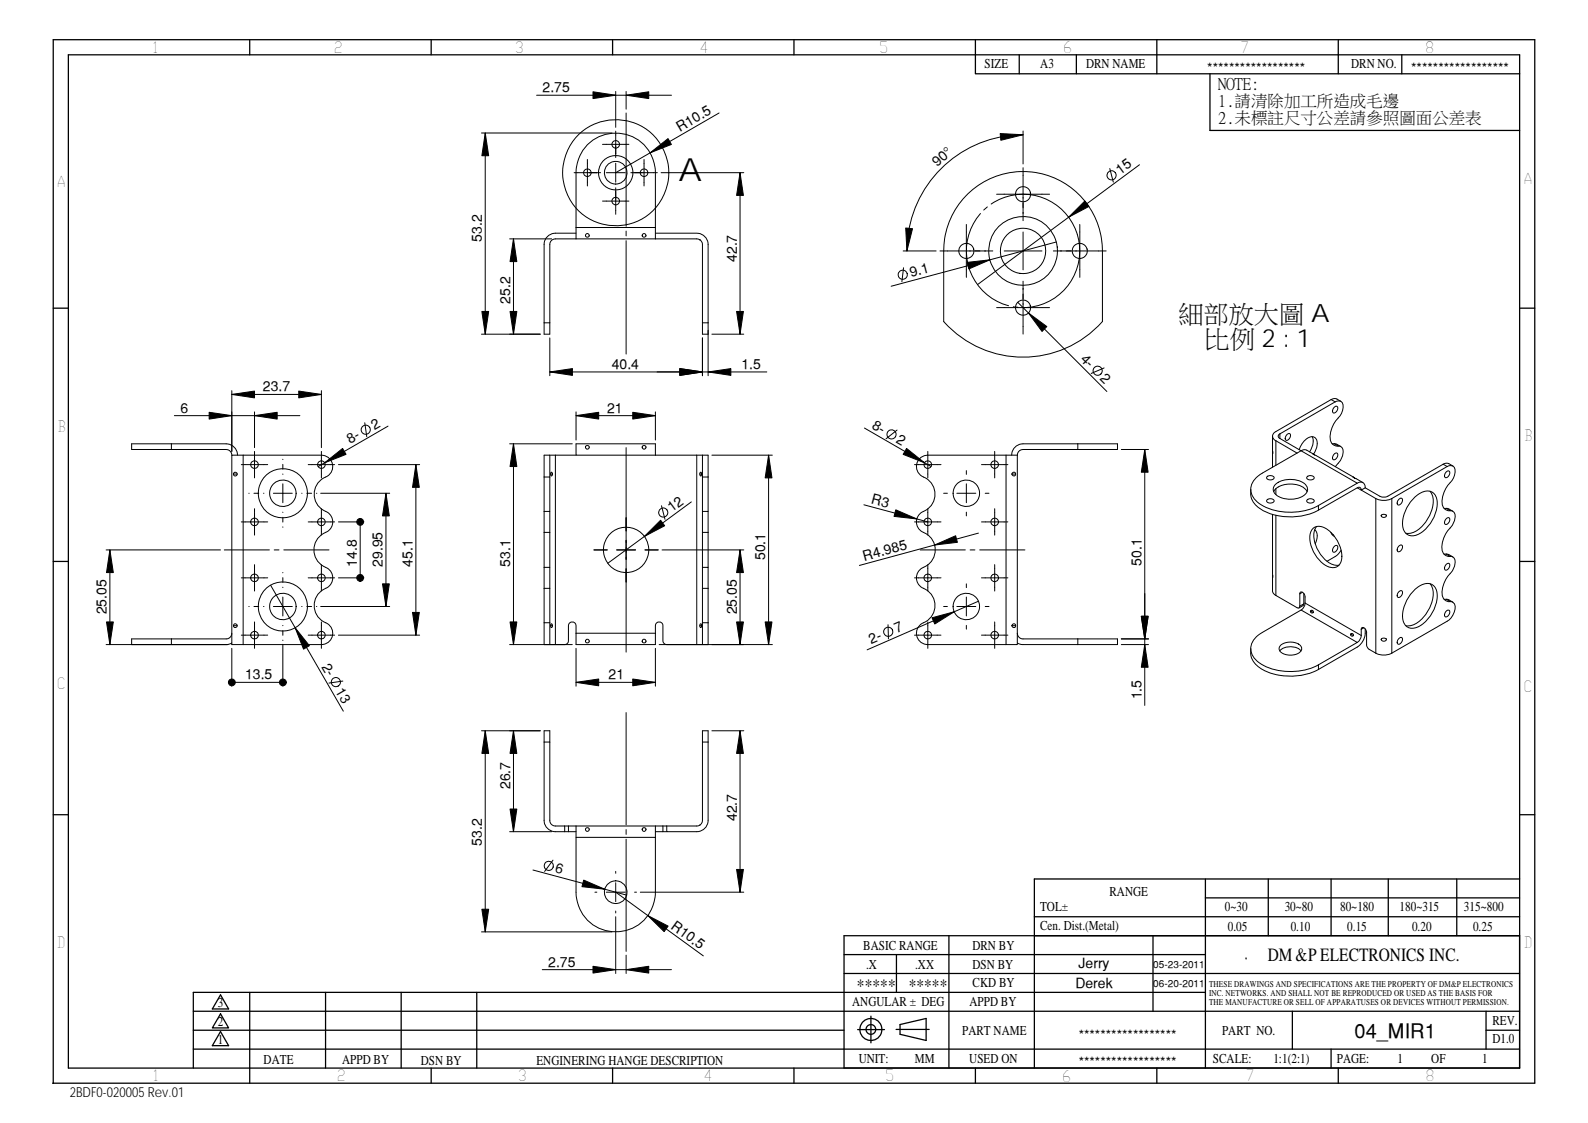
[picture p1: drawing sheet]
<svg xmlns="http://www.w3.org/2000/svg" width="420mm" height="297mm" viewBox="0 0 420 297" stroke-linecap="round" stroke-linejoin="round" font-family="sans-serif">
<g fill="none" stroke="#000" stroke-width=".34">
<path d="M14.1 10.5h392v276h-392zM18.1 14.5h384v268h-384zM66.1 10.5v4M114.1 10.5v4M162.1 10.5v4M210.1 10.5v4M258.1 10.5v9h144M269.7 14.5v5M284.8 14.5v5M306.1 10.5v9M320.1 19.5v15h82M354.1 10.5v9"/>
<path d="M370.9 14.5v5M14.1 81.5h4M402.1 81.5h4M14.1 148.5h4M402.1 148.5h4M14.1 215.5h4M402.1 215.5h4M318.9 232.5v50M318.9 237.5h83.1M335.6 232.5v15M352.2 232.5v15M367.3 232.5v15"/>
<path d="M385.4 232.5v15M402.1 232.5h-128.4v50M223.3 252.5h95.6M223.3 257.5h178.7M237.2 252.5v10M251.1 247.5v35M273.7 242.5h128.4M305.1 247.5v20M402 247.5v35M402.1 247.5h-178.8v35M51.1 272.5h172.2M51.1 267.5h350.9"/>
<path d="M51.1 277.5h350.9M58.3 268.2l2.2 3.7h-4.3zM58.3 263.1l2.2 3.8h-4.3zM58.3 272.9l2.2 3.7h-4.3zM66.1 262.5v24M86.1 262.5v20M106.1 262.5v20M126.1 262.5v20M226.9 272.3h7.1M230.4 268.8v7M237.1 272.3h8.7M238.1 271l6.9-1.6v5.8l-6.9-1.6z"/>
<path d="M318.9 262.5h-267.8v20M341.9 267.5v10M352.2 277.5v5M393.2 272.5h8.8M393.2 267.5v10M114.1 282.5v4M162.1 282.5v4M210.1 282.5v4M258.1 282.5v4M306.1 282.5v4M354.1 282.5v4"/>
<circle cx="230.4" cy="272.3" r="2.91"/>
<circle cx="230.4" cy="272.3" r="1.29"/>
</g>
<circle cx="329.7" cy="253.4" r=".17" fill="#000"/>
<g fill="none" stroke="#000" stroke-width=".26">
<path d="M127.4 35.2h34.5M128.4 35.2v53.2M142 25.2h35.7M162.9 24.2v9.5M162.9 34.7v7M165.7 24.2v4.7M165.7 29.9v30M166.4 38.2h-7M190.3 29.9l-27.4 15.8M270.7 35.6a30.7 30.7 0 0 0-30.7 30.8M270.7 34.6v8.8M151.9 45.7h7"/>
<path d="M155.4 42.2v7M159.4 53.2h7M160.4 45.7h5M162.9 43.2v5M162.9 49.7v7M166.9 45.7h7M170.4 42.2v7M174.9 45.7h21.9M195.8 45.7v42.7M255.7 59.4v14M256.1 51.3a21 21 0 0 1 22.8-4.3 21 21 0 0 1 12.8 19.4v18.6a28.1 28.1 0 0 1-42 0v-18.6a21 21 0 0 1 6.4-15.1zM259.4 56.5a15 15 0 0 0 7.5 24.4"/>
<path d="M261.2 54.7l-.9 .9M262.2 54a15 15 0 0 1 22.8 8 15 15 0 0 1-14.4 19.3M263.7 51.4h14M270.7 44.4v14M285.7 59.4v14M293.6 44.6l1 3.6M301.5 43.6l-42.9 31.7M134.8 63.2h11.2M135.9 63.2v25.2M152.4 61.7h-5.5a3 3 0 0 0-2.9 3v20.7M152.4 60.2h21M152.4 60.2v3"/>
<path d="M155.9 62.3v.1M165.7 61.1v1.3M165.7 63.7v29.9M170.9 62.3v.1M173.4 60.2v3M173.4 60.2v-14.5a10.5 10.5 0 0 0-10.5-10.5 10.5 10.5 0 0 0-10.5 10.5v14.5M173.4 61.7h11a3 3 0 0 1 3 3v20.7M185.2 63.4h.1M239 66.4h8.7M239.1 70.8l-.5 3.7M248.7 66.4h14M265.7 66.4h10"/>
<path d="M269.3 79.9l23.6 23.6M270.7 61.4v10M270.7 74.4v14M278.7 66.4h14M279.5 64l-43.7 11.7M127.4 88.4h15.5M144 85.4h1.5M145.5 89.4v10M145.5 98.4h57.4M145.5 85.4v3h-1.5v-3M185.9 89.4v10M185.9 85.4v-20.7l-.4-.9-.5-.5-.6-.1h-37.5l-.6 .1-.5 .4-.3 1v20.7"/>
<path d="M185.9 85.4h1.5M187.4 87.4v12M187.4 85.4v3h-1.5v-3M188.4 88.4h8.4M263.7 81.4h14M268.1 81.1l1.3 .2M292.1 97.3l-3.4 1.5M45.3 117.4h14.5a3 3 0 0 1 3 3M45.3 117.4h-10.5v1.5h10.5M45.3 117.4v1.5M45.3 118.9h14.5l.7 .1 .5 .5 .3 .9M46.1 109.9h33.2"/>
<path d="M61.3 103.3v16.1M61.3 104.3h23.7M67.3 108.9v9.5M67.3 119.4v7M85 103.3v15.1M85 119.4v7M96.5 111.8l.5 3.7M102.7 112.7l-18.5 10.7M134.8 117.4h16.6M135.9 117.4v53.1M152.4 117.4h21v3h-21zM152.4 108.9v7.5"/>
<path d="M152.4 109.9h21M155.9 118.3h.1M165.7 118.4v54.1M170 118l.3-.1 .5 .1v.7l-.3 .1-.5-.2zM170.9 118.2v.1M173.4 108.9v7.5M228.7 113.2l17.6 10.2M237.4 113.7l-3 2.4M245.5 119.4v7M263.2 119.4v7M285.2 117.4h-14.5a2.99 2.99 0 0 0-3 3M285.2 117.4h10.5v1.5h-10.5"/>
<path d="M285.2 117.4v1.5M285.2 118.9h-14.5l-1 .3-.4 .6-.1 .6M296.7 118.9h7.2M302.9 118.9v67.7M336.7 115.4v4.6v-.6M336.7 119.9v3.7M337.6 116.6v6.5M337.6 116.6l5.6 3.2M338.6 114.8a.63 .63 0 0 0-.4 .6 .63 .63 0 0 0 .4 .6M338.6 114.8v1.2M338.6 116l5.6 3.2 .6-.2h.8l1.9 1.1M340.5 114.9a.57 .57 0 0 1 .9-.1 .57 .57 0 0 1-.1 .9 .7 .7 0 0 1-.4 .7 .7 .7 0 0 1-.8-.2v-.7z"/>
<path d="M343.8 118.9a4.8 4.8 0 0 1 3.4-3.4 1.93 1.93 0 0 1 1.2 2.7l-.9 1.9M347.2 115.5a4 4 0 0 1-.7 4M352.2 105.7l-14.6 8.5a1.28 1.28 0 0 0-.9 1.2 1.28 1.28 0 0 0 .9 1.2M352.2 105.7l1.1 .6M352.2 105.7l1.2-.3 1.4 .8M352.5 117.4h.5M353 117.4l1.1 .6M353 117.4h.5l1.3 .7M353 107.7l.6-.3a1.08 1.08 0 0 1 .2 1.2 1.08 1.08 0 0 1-1 .6l-.2-.7zM353.3 106.3l-14.7 8.5M353.3 106.3a1.33 1.33 0 0 1 1.6-.1 1.33 1.33 0 0 1 .5 1.6 5.9 5.9 0 0 1-2.1 3.7l-.4 .7a5.5 5.5 0 0 0-.5 5l.5 .5 1.2 .3M354.1 118a1.35 1.35 0 0 1 1.3 1.9 7.4 7.4 0 0 1-2.1 3.5"/>
<path d="M61.8 125.4h1M61.9 125.1a.52 .52 0 0 1 .6-.1 .52 .52 0 0 1 .2 .5 .48 .48 0 0 1-.5 .4 .48 .48 0 0 1-.4-.5zM63.8 122.9h7M63.8 138h7M64.3 120.4h20.7a3 3 0 0 1 3 2.7 3 3 0 0 1-2.3 3.3 5 5 0 0 0-2.5 4.8 5 5 0 0 0 3.4 4.3 3.1 3.1 0 0 1 1.4 3.1 3.1 3.1 0 0 1-2.3 2.5 5 5 0 0 0-2.6 4.9 5 5 0 0 0 3.5 4.3 3.1 3.1 0 0 1 1.4 3.1 3.1 3.1 0 0 1-2.3 2.5 5 5 0 0 0-2.5 4.8 5 5 0 0 0 3.4 4.2 3 3 0 0 1 1.3 3.4 3 3 0 0 1-2.9 2.2h-20.7M64.3 120.4h-3v50.1h3M64.3 120.4v50.1M65.8 130.5h.1M67.2 130.5h1.3M67.3 134.6v6.9M69.7 130.5h.1M72.3 130.5h5"/>
<path d="M74.8 121.5v.1M74.8 122.8v1.3M74.8 125.4v.1M74.8 128v5M74.8 135.5v.1M74.8 136.8v1.3M74.8 139.4v.1M79.8 130.5h.1M81.2 130.5h1.3M81.5 122.9h7M81.5 138h7M83.7 130.5h.1"/>
<path d="M84.8 130.5h18.3M85 134.6v6.9M89.5 122.9h21.5M89.5 138h6.8M95.3 138v14.8M102.1 130.5v29.9M110 122.9v45.1M144 126.2h1.5M144 135.3h1.5v5.5M144 135.3v5.5M144 126.2v9.1M145.5 120.4v5.8"/>
<path d="M145.5 120.4h-1.5v5.8M145.5 120.4h1.4M145.5 126.2v9.1M145.7 125.4h.5M145.8 124.9l.3 .1 .1 .5a.26 .26 0 0 1-.3 .4 .26 .26 0 0 1-.2-.4zM146.9 120.4h5.5M146.9 120.4v50.1h-1.4v-5.8M173.4 120.4h11M175 133.8l.9 3.6M182.9 132.8l-22.1 16.2M184.4 120.4h1.5M184.4 120.4v50.1h1.5v-5.8"/>
<path d="M185.2 125.4h.4M185.3 125l.2-.1 .1 .2-.1 .8-.3-.4zM185.9 120.4v5.8M185.9 126.2v9.1M185.9 120.4h1.5v5.8M185.9 126.2h1.5M187.4 126.2v9.1M188.4 120.4h16M203.4 120.4v50.1M228.6 133.5l16.9 4.5M242 138h7M242 122.9h7"/>
<path d="M245.5 134.6v6.9M249.7 130.5h1M253.2 130.5h5M255.7 128v5M255.7 124.5v1M255.7 135.5v1M259.7 138h7M259.7 122.9h7M260.7 130.5h1M263.2 134.6v6.9M266.2 120.4v50.1M266.2 120.4h3"/>
<path d="M266.2 120.4h-20.7a3 3 0 0 0-3 2.7 3 3 0 0 0 2.3 3.3 5 5 0 0 1 2.6 4.8 5 5 0 0 1-3.5 4.3 3.1 3.1 0 0 0-1.4 3.1 3.1 3.1 0 0 0 2.3 2.5 5 5 0 0 1 2.6 4.9 5 5 0 0 1-3.4 4.3 3.1 3.1 0 0 0-1.5 3.1 3.1 3.1 0 0 0 2.3 2.5 5 5 0 0 1 2.6 4.8 5 5 0 0 1-3.4 4.2 3 3 0 0 0-1.4 3.4 3 3 0 0 0 2.9 2.2h20.7M267.7 125.4h1M269.2 120.4v50.1h-3M330.9 129.4a5.3 5.3 0 0 0 3.6 5.8 16.5 16.5 0 0 0 14.3-.3v-1.2M332.2 126.6l1.8-1.5 10.2-5.9 14.9 8.6-10.3 5.9a16.1 16.1 0 0 1-15.6-.5 4.2 4.2 0 0 1-1-6.6zM335.2 132.2a1.17 1.17 0 0 1 1.9 .4 1.18 1.18 0 0 1-2-.1zM335.2 126.1a1.2 1.2 0 0 1 1.9 .3 1.18 1.18 0 0 1-2-.1zM336.7 136.1l.1 16.7-.1-.6M337 130a4.2 4.2 0 0 1 4-2 5.1 5.1 0 0 1 4.9 2M337.6 128a6.5 6.5 0 0 1 7.9 .3 1.98 1.98 0 0 1-1 3.1 6.7 6.7 0 0 1-7.1-.7 1.74 1.74 0 0 1 .2-2.7zM337.6 129.3v1.5M337.6 136.3v21.2"/>
<path d="M345.9 132.2l.9-.3a.69 .69 0 0 1 .9 .8 1.08 1.08 0 0 1-1.9-.4zM345.9 126.1l.9-.3a.69 .69 0 0 1 .9 .8 1.08 1.08 0 0 1-1.9-.4zM347.4 139.7a3.6 3.6 0 0 1 4.6 1 8.5 8.5 0 0 1 2.8 7.8 2.56 2.56 0 0 1-4.1 1 8.7 8.7 0 0 1-3.9-8.7zM347.5 120.1v.1M347.8 120.3l-.4-.2 10.7 6.2M348.4 139.3a4.9 4.9 0 0 0-.3 5 8.3 8.3 0 0 0 5.1 5.2h1.1M353 120.1a.57 .57 0 0 1 .9-.1 .57 .57 0 0 1-.1 .9 .7 .7 0 0 1-.4 .6 .7 .7 0 0 1-.8-.2v-.6zM358.4 126.4l-.4-.2 2.6 1.5M359.1 127.8a1.29 1.29 0 0 1 1.5-.1 1.29 1.29 0 0 1 .6 1.3M359.1 129l4.9 2.9M361.2 129l-1 .6-.1-.2a.61 .61 0 0 0-.4-.5 .61 .61 0 0 0-.6 .1l-10.3 5.9M364 131.9a4.8 4.8 0 0 0 4.2 0"/>
<path d="M364 131.9v40.9M365.5 136.2v.2M365.6 136.2a.8 .8 0 0 1 1.2 .3l-.1 .1a.76 .76 0 0 1-1.2-.3zM366.7 136.2l.1 .2M368.2 131.9v40.9M370.2 132l.6-.2a1.02 1.02 0 0 1 .1 1.2 1.02 1.02 0 0 1-1.2 .4v-.8zM373.9 131.9a5 5 0 0 1 4.7-1.9 3.9 3.9 0 0 1 1.5 4.8 9.2 9.2 0 0 1-5.8 6.9 2.91 2.91 0 0 1-3.2-3.8 10.5 10.5 0 0 1 2.8-6zM378.4 129.9a5.4 5.4 0 0 1 .2 5.6 8.7 8.7 0 0 1-5.6 5.6h-1M381.8 122.8l-14.8 8.6-.9 .1-.8-.1-4.1-2.4M381.8 122.8l1.2-.3 1.4 .8M381.8 122.8l1.1 .6M382.1 134.5h.5"/>
<path d="M382.5 137.4a.6 .6 0 0 1 .9-.4 .6 .6 0 0 1 .1 1 .71 .71 0 0 1-.5 .6 .71 .71 0 0 1-.8-.2zM382.6 134.5h.6l1.2 .7M382.6 134.5l1.1 .6M382.7 124.8l.6-.3a1.08 1.08 0 0 1 .1 1.2 1.08 1.08 0 0 1-1 .6l-.2-.7zM382.9 123.4a1.36 1.36 0 0 1 1.9 .3 4.3 4.3 0 0 1-1.5 4.4l-.8 1.2a5.4 5.4 0 0 0-.5 5l.5 .5 1.2 .3M382.9 123.4l-14.7 8.5M383.7 135.1a1.36 1.36 0 0 1 1.3 1.9l-.4 1.3a19.1 19.1 0 0 0-2.9 4.8 3.4 3.4 0 0 0 .8 3.8l1.2 .3M28.1 145.5h30.2M29.1 145.5v25M59.3 145.5h12M63.8 152.8h7M67.3 149.4v6.9"/>
<path d="M71.6 154.8l19.2 33.3M72.5 145.5h1.3M74.8 151.4v.1M74.8 152.8v1.3M74.8 155.3v.1M74.8 157.9v5M75.1 145.5h11.9M81.5 152.8h7M85 149.4v6.9M89.5 152.8h6.8M144 140.8v9.3M144 150.1h1.5v5.5"/>
<path d="M144 150.1v5.5M144 155.6v9.1M144 140.8h1.5M144 155.6h1.5M145.5 140.8v9.3M145.5 155.6v9.1M157.2 145.5h3.5M163.2 145.5h5M170.7 145.5h3.4M175.2 145.5h21.6M185.9 140.8v-5.5h1.5v5.5M185.9 155.6v-5.5h1.5v5.5"/>
<path d="M185.9 155.6v9.1M185.9 140.8v9.3M185.9 140.8h1.5M185.9 155.6h1.5M187.4 155.6v9.1M187.4 140.8v9.3M195.8 145.5v25M242 152.8h7M243.5 145.5h11.9M245.5 149.4v6.9M255.7 157.9v5M255.7 154.4v1"/>
<path d="M256.7 145.5h1.2M258.9 141l-31.5 8.6M258.9 159l-29.5 12.9M259.2 145.5h12M259.7 152.8h7M263.2 149.4v6.9M336.7 152.6v3.8l.3 .7 .6 .4M337.6 157.5l5.6 3.2 .4 .1 .3-.5M343.9 157.1a.53 .53 0 0 1 .5-.6 .53 .53 0 0 1 .6 .5l.3 .7v1.8M343.9 157.1v3.2M344.6 156.7l-.7 .4M345 157v2.7l-1.1 .6"/>
<path d="M345 159.7l-.2 .5-1.1 .6M345.3 159.5l14.9 8.6M345.3 159.5l-.3 1.1-.8 .8M347.8 140.1a3 3 0 0 1 .2 3.7M352.1 140.8l.5 .7 .5 .4M352.5 141.4h.2M352.9 144.7a.61 .61 0 0 1 .9-.4 .61 .61 0 0 1 0 1 .72 .72 0 0 1-.4 .7 .72 .72 0 0 1-.8-.2zM354.8 145.5l-.9 1.3-2.8 1.7M370.1 156.5l.7-.3a1.02 1.02 0 0 1 .1 1.2 1.02 1.02 0 0 1-1.2 .5v-.8zM370.1 144.4l.7-.3a1.09 1.09 0 0 1 .1 1.2 1.09 1.09 0 0 1-1 .6l-.2-.7zM373.9 156.4a5 5 0 0 1 4.7-1.9 3.9 3.9 0 0 1 1.5 4.7 9.2 9.2 0 0 1-5.9 6.9 2.9 2.9 0 0 1-3.1-3.7 10.6 10.6 0 0 1 2.8-6zM378.4 154.4a5.4 5.4 0 0 1 .2 5.6 8.8 8.8 0 0 1-5.6 5.5h-1"/>
<path d="M382 146.6h.6M382.1 158.5h.5M382.6 146.6l1.1 .6M382.6 146.6h.6l1.2 .7M382.6 158.5l.6 .1 1.2 .7M382.6 158.5l1.1 .6M382.7 149.2a.57 .57 0 0 1 .9 0 .57 .57 0 0 1-.1 .9 .7 .7 0 0 1-.5 .6 .7 .7 0 0 1-.8-.2l.1-.6zM383.7 159.1a1.41 1.41 0 0 1 1.3 2.1l-.2 .7a4.4 4.4 0 0 1-1.9 2.4l-14.7 8.5M383.7 147.2a1.34 1.34 0 0 1 1.3 1.9l-.4 1.3a18.2 18.2 0 0 0-2.8 4.7 3.4 3.4 0 0 0 .7 3.8l1.2 .2M28.1 170.5h32.2M34.8 169h10.5v1.5h-10.5zM61.3 167.5l-.3 .9-.9 .6h-14.8"/>
<path d="M61.3 171.5v10M61.3 170.1l-1.5 .4M61.8 165.5h1M61.9 165.1h.1a.53 .53 0 0 1 .7 .5 .51 .51 0 0 1-.8 .2zM63.8 168h7M65.8 160.4h.1M67.2 160.4h1.3M67.3 164.5v7M69.7 160.4h.1M72.3 160.4h5M74.8 165.4v.1M74.8 166.8v1.2"/>
<path d="M74.8 169.3v.1M74.8 170.4v11.1M79.8 160.4h.1M81.2 160.4h1.3M81.5 168h7M83.7 160.4h.1M84.8 160.4h18.3M85 164.5v7M89.5 168h21.5M134.8 170.5h16.6M144 164.7v5.8M144 164.7h1.5"/>
<path d="M145.7 165.5h.5M145.8 165l.3 .2 .1 .5a.29 .29 0 0 1-.4 .3 .29 .29 0 0 1-.1-.5zM152.4 167.5v-2a1.01 1.01 0 0 0-1-1 1.01 1.01 0 0 0-1 1v4.2l-.3 .5-.7 .3M152.4 167.5v3h21v-3M152.4 167.5h21M152.4 171.5v10M155.9 169.5v.2M170.9 169.5v.2M173.4 167.5v-2a.99 .99 0 0 1 1-1 .99 .99 0 0 1 1 1v4.2l.3 .5 .7 .3M173.4 171.5v10M185.2 165.5h.4M185.3 165.1l.2-.1 .1 .3-.1 .7-.3-.3z"/>
<path d="M185.9 164.7h1.5M187.4 164.7v5.8M204.4 170.5h-30M235 165.2l.1 3.8M242 168h7M245.5 164.5v7M249.7 160.4h1M253.2 160.4h5M255.7 165.4v1M259.7 168h7M260.7 160.4h1M263.2 164.5v7"/>
<path d="M267.7 165.5h1M269.2 170.1l1.5 .4h14.5M269.2 167.5l.3 .9 .9 .6h14.8M285.2 169h10.5v1.5h-10.5M285.2 169v1.5M296.7 170.5h7.2M296.7 169h7.2M330.9 171.6a5.3 5.3 0 0 0 3.6 5.8 16.6 16.6 0 0 0 14.3-.3M332.2 168.7l1.8-1.4 10.2-5.9 14.9 8.5-10.3 6a16.1 16.1 0 0 1-15.6-.6 4.2 4.2 0 0 1-1-6.6zM338.6 172.2a4.1 4.1 0 0 1 5.6 0M339 170.5a4.2 4.2 0 0 1 5.2 .5 1.51 1.51 0 0 1-1.3 2.1 4 4 0 0 1-4.4-1.1 1.21 1.21 0 0 1 .5-1.5zM346.8 161.6l.7 .4"/>
<path d="M348.8 175.9v1.2M357.4 167.7l.7 .4M360.2 166.5a.53 .53 0 0 1 .5-.6 .53 .53 0 0 1 .5 .5l.4 .6 .1 4 .5 .7 1.8 1.1M360.2 166.5v1.6M360.2 168.1l-.4 1-.7 .8M360.9 166.1l-.7 .4M361.2 166.4a4.9 4.9 0 0 1-2.1 4.8l-10.3 5.9M364 172.8a4.6 4.6 0 0 0 4.2 0M365.5 169v.1M365.5 169l.1-.1a.77 .77 0 0 1 1.2 .3 .81 .81 0 0 1-1.3 0zM366.7 169l.1 .1M370.2 168.9l.6-.3a1.08 1.08 0 0 1 .1 1.2 1.08 1.08 0 0 1-1 .5l-.2-.6z"/>
<path d="M382.5 161.8a.61 .61 0 0 1 .9-.4 .61 .61 0 0 1 .1 1 .72 .72 0 0 1-.5 .7 .72 .72 0 0 1-.8-.2zM61.3 180.5h13.5M90.7 180.1l-3.7 .6M127.4 193.3h15.5M128.4 193.3v53.2M135.9 193.3v26.7M144 196.3v20.7a2.99 2.99 0 0 0 2.9 3h2.5M144 196.3h1.5M145.5 196.3v21l.3 .6 .9 .6h2.7M145.5 196.3v-3h-1.5v3M152.4 180.5h21M165.7 188.5v29.7"/>
<path d="M185.9 196.3l-.2 21.3-.4 .6-.7 .3h-8.2M185.9 196.3h1.5M187.4 196.3v20.7a3 3 0 0 1-3 3h-8v-1.5M187.4 196.3v-3h-1.5v3M188.4 193.3h8.4M195.8 193.3v42.7M134.8 220h11.2M149.4 218.5v1.5M149.4 218.5h1M149.4 220h1M150.4 218.5v1.5M150.4 218.5h2"/>
<path d="M150.4 220h2M152.4 218.5v3M152.4 218.5h21M155.9 219.3v.1M165.7 219.4v1.3M170.9 219.3v.1M173.4 218.5v3M173.4 218.5h2M173.4 220h2M175.4 218.5v1.5M175.4 218.5h1M175.4 220h1"/>
<path d="M185.2 218.2h.1M141 230.1l24.8 6.7M146.3 227.5l-2.2 3M152.4 221.5h21v14.5a10.5 10.5 0 0 1-10.5 10.5 10.5 10.5 0 0 1-10.5-10.5zM157.4 236h.5M160.4 236h5M162.9 236l23.2 16.8M162.9 230.5v.5M162.9 233.5v5M165.7 222v29.7M167.9 236h.5M169.4 236h27.4"/>
<path d="M127.4 246.5h34.5M143.5 256.5h34.2M162.9 241v.5M162.9 242.5v15M165.7 252.6v4.9M14 286.5h.2M14 286.4l.2 .2M14.1 286.4v.2M14.1 286.4l-.1 .2"/>
<circle cx="162.9" cy="38.2" r="1"/>
<circle cx="155.4" cy="45.7" r="1"/>
<circle cx="162.9" cy="45.7" r="14.1"/>
<circle cx="162.9" cy="45.7" r="3"/>
<circle cx="162.9" cy="53.2" r="1"/>
<circle cx="162.9" cy="45.7" r="4.6"/>
<circle cx="170.4" cy="45.7" r="1"/>
<circle cx="270.7" cy="51.4" r="2"/>
<circle cx="294.1" cy="46.4" r="1.21"/>
<circle cx="155.4" cy="62.3" r=".49"/>
<circle cx="170.4" cy="62.3" r=".49"/>
<circle cx="238.8" cy="72.7" r="1.21"/>
<circle cx="255.7" cy="66.4" r="2"/>
<circle cx="270.7" cy="66.4" r="6"/>
<circle cx="270.7" cy="66.4" r="9.1"/>
<circle cx="285.7" cy="66.4" r="2"/>
<circle cx="270.7" cy="81.4" r="2"/>
<circle cx="290.4" cy="98.1" r="1.21"/>
<circle cx="96.8" cy="113.7" r="1.21"/>
<circle cx="155.4" cy="118.3" r=".49"/>
<circle cx="235.9" cy="114.9" r="1.21"/>
<circle cx="67.3" cy="138" r="1"/>
<circle cx="67.3" cy="122.9" r="1"/>
<circle cx="74.8" cy="130.5" r="6.5"/>
<circle cx="74.8" cy="130.5" r="3.5"/>
<circle cx="85" cy="138" r="1"/>
<circle cx="85" cy="122.9" r="1"/>
<circle cx="175.5" cy="135.6" r="1.21"/>
<circle cx="245.5" cy="122.9" r="1"/>
<circle cx="245.5" cy="138" r="1"/>
<circle cx="255.7" cy="130.5" r="3.5"/>
<circle cx="263.2" cy="122.9" r="1"/>
<circle cx="263.2" cy="138" r="1"/>
<circle cx="268.2" cy="125.4" r=".49"/>
<circle cx="67.3" cy="152.8" r="1"/>
<circle cx="85" cy="152.8" r="1"/>
<circle cx="165.7" cy="145.4" r="6"/>
<circle cx="245.5" cy="152.8" r="1"/>
<circle cx="263.2" cy="152.9" r="1"/>
<circle cx="67.3" cy="168" r="1"/>
<circle cx="74.8" cy="160.4" r="6.5"/>
<circle cx="74.8" cy="160.4" r="3.5"/>
<circle cx="85" cy="168" r="1"/>
<circle cx="155.4" cy="169.6" r=".49"/>
<circle cx="170.4" cy="169.6" r=".49"/>
<circle cx="235" cy="167.1" r="1.21"/>
<circle cx="245.5" cy="168" r="1"/>
<circle cx="255.7" cy="160.4" r="3.5"/>
<circle cx="263.2" cy="168" r="1"/>
<circle cx="268.3" cy="165.5" r=".51"/>
<circle cx="347.1" cy="161.8" r=".39"/>
<circle cx="357.8" cy="167.9" r=".41"/>
<circle cx="88.9" cy="180.4" r="1.21"/>
<circle cx="155.4" cy="219.4" r=".5"/>
<circle cx="170.4" cy="219.4" r=".49"/>
<circle cx="145.2" cy="229" r="1.21"/>
<circle cx="162.9" cy="236" r="3"/>
</g>
<g fill="#000" stroke="#000" stroke-width=".26">
<path d="M128.4 35.2l.9 6h-1.8z" fill-rule="evenodd"/>
<path d="M156.9 24.3l6 .9-6 .9z" fill-rule="evenodd"/>
<path d="M165.7 25.2l6-.9v1.8z" fill-rule="evenodd"/>
<path d="M264.6 35.3l6.1 .3-5.9 1.5z" fill-rule="evenodd"/>
<path d="M172 40.4l4.8-3.7 .8 1.5z" fill-rule="evenodd"/>
<path d="M195.8 45.7l.9 6h-1.8z" fill-rule="evenodd"/>
<path d="M282.8 57.4l4.2-4.2 1.1 1.4z" fill-rule="evenodd"/>
<path d="M135.9 63.2l.8 6h-1.8z" fill-rule="evenodd"/>
<path d="M239.6 60.3l1.8 .2-1.4 5.9z" fill-rule="evenodd"/>
<path d="M255.9 69.4l6-.7-5.6 2.4z" fill-rule="evenodd"/>
<path d="M127.5 82.4h1.8l-.9 6z" fill-rule="evenodd"/>
<path d="M134.9 82.4h1.8l-.8 6z" fill-rule="evenodd"/>
<path d="M145.5 98.4l6-.9v1.8z" fill-rule="evenodd"/>
<path d="M179.9 97.5l6 .9-6 .9z" fill-rule="evenodd"/>
<path d="M179.9 97.5l6 .9-6 .9z" fill-rule="evenodd"/>
<path d="M187.4 98.4l6-.9v1.8z" fill-rule="evenodd"/>
<path d="M194.9 82.4h1.8l-.9 6z" fill-rule="evenodd"/>
<path d="M272.1 82.8l4.9 3.6-1.3 1.3z" fill-rule="evenodd"/>
<path d="M55.3 109.1l6 .8-6 .9z" fill-rule="evenodd"/>
<path d="M61.3 104.3l6-.9v1.8z" fill-rule="evenodd"/>
<path d="M67.3 109.9l6-.8v1.7z" fill-rule="evenodd"/>
<path d="M79 103.4l6 .9-6 .9z" fill-rule="evenodd"/>
<path d="M135.9 117.4l.8 6h-1.8z" fill-rule="evenodd"/>
<path d="M152.4 109.9l6-.8v1.7z" fill-rule="evenodd"/>
<path d="M167.4 109.1l6 .8-6 .9z" fill-rule="evenodd"/>
<path d="M302.9 118.9l.9 6h-1.8z" fill-rule="evenodd"/>
<path d="M85.9 122.4l4.7-3.8 1 1.6z" fill-rule="evenodd"/>
<path d="M94.8 137.3l.5-.2v.9v-.9a.9 .9 0 0 1 .9 1.2 .9 .9 0 0 1-1.4 .5 .9 .9 0 0 1 0-1.5z" fill-rule="evenodd"/>
<path d="M102.1 130.5l.9 6h-1.8z" fill-rule="evenodd"/>
<path d="M110 122.9l.9 6h-1.8z" fill-rule="evenodd"/>
<path d="M203.4 120.4l.8 6h-1.8z" fill-rule="evenodd"/>
<path d="M237 134.9l5.6 2.4-6.1-.7z" fill-rule="evenodd"/>
<path d="M239.9 118.6l4.7 3.8-5.6-2.2z" fill-rule="evenodd"/>
<path d="M29.1 145.5l.9 5.9h-1.8z" fill-rule="evenodd"/>
<path d="M94.7 152.2a.9 .9 0 0 1 1.4 .3 .9 .9 0 0 1-.8 1.3v-1v1a.9 .9 0 0 1-.8-.6 .9 .9 0 0 1 .2-1z" fill-rule="evenodd"/>
<path d="M174.8 137.6l1.1 1.5-5.4 2.8z" fill-rule="evenodd"/>
<path d="M195.8 145.5l.9 5.9h-1.8z" fill-rule="evenodd"/>
<path d="M247.3 144.2l5.5-2.5 .5 1.7z" fill-rule="evenodd"/>
<path d="M28.2 164.5h1.8l-.9 6z" fill-rule="evenodd"/>
<path d="M78.1 166.1l3.8 4.7-1.6 .9z" fill-rule="evenodd"/>
<path d="M101.2 154.4h1.8l-.9 6z" fill-rule="evenodd"/>
<path d="M109.1 162h1.8l-.9 6z" fill-rule="evenodd"/>
<path d="M134.9 164.5h1.8l-.8 6z" fill-rule="evenodd"/>
<path d="M194.9 164.5h1.8l-.9 6z" fill-rule="evenodd"/>
<path d="M202.4 164.5h1.8l-.8 6z" fill-rule="evenodd"/>
<path d="M246.6 163.4l5.9-1.6-5.2 3.3z" fill-rule="evenodd"/>
<path d="M302.9 170.5l.9 6h-1.8z" fill-rule="evenodd"/>
<path d="M302 163h1.8l-.9 6z" fill-rule="evenodd"/>
<path d="M302 163h1.8l-.9 6z" fill-rule="evenodd"/>
<path d="M60.6 180a.9 .9 0 0 1 1.5 0 .9 .9 0 0 1-.5 1.3 .9 .9 0 0 1-1.2-.8h.9h-.9z" fill-rule="evenodd"/>
<path d="M74.2 179.9a.91 .91 0 0 1 1-.2 .91 .91 0 0 1 .5 .8h-.9h.9a.9 .9 0 0 1-1.2 .8 .9 .9 0 0 1-.3-1.4z" fill-rule="evenodd"/>
<path d="M128.4 193.3l.9 6h-1.8z" fill-rule="evenodd"/>
<path d="M135.9 193.3l.8 6h-1.8z" fill-rule="evenodd"/>
<path d="M152.4 180.5l6-.9v1.8z" fill-rule="evenodd"/>
<path d="M167.4 179.6l6 .9-6 .9z" fill-rule="evenodd"/>
<path d="M195.8 193.3l.9 6h-1.8z" fill-rule="evenodd"/>
<path d="M134.9 214h1.8l-.8 6z" fill-rule="evenodd"/>
<path d="M154.4 232.8l5.6 2.4-6-.7z" fill-rule="evenodd"/>
<path d="M194.9 230h1.8l-.9 6z" fill-rule="evenodd"/>
<path d="M127.5 240.5h1.8l-.9 6z" fill-rule="evenodd"/>
<path d="M156.9 255.6l6 .9-6 .9z" fill-rule="evenodd"/>
<path d="M165.7 256.5l6-.9v1.8z" fill-rule="evenodd"/>
<path d="M171.4 242.2l5.4 2.8-1.1 1.4z" fill-rule="evenodd"/>
</g>
<text font-size="8.5" x="179.5" y="48">A</text>
<g font-size="6.7">
<text x="311.8" y="85.2">細部放大圖 A</text>
<text x="318.7" y="91.7">比例 2 : 1</text>
</g>
<text font-size="5.3" x="358.4" y="274.5">04_MIR1</text>
<g font-size="5">
<text x="335.4" y="254.1">DM&amp;P ELECTRONICS INC.</text>
<text x="226.7" y="262.5">***** *****</text>
</g>
<g font-size="4.4">
<text x="322.3" y="23.6">NOTE:</text>
<text x="322.3" y="28.1">1.請清除加工所造成毛邊</text>
<text x="322.3" y="32.6">2.未標註尺寸公差請參照圖面公差表</text>
</g>
<g font-size="4.1">
<text x="40.3" y="14.1">1</text>
<text x="88.4" y="14">2</text>
<text x="136.2" y="14">3</text>
<text x="185.1" y="14.1">4</text>
<text x="232.6" y="14">5</text>
<text x="281.3" y="14">6</text>
<text x="328.1" y="14.1">7</text>
<text x="377.1" y="14">8</text>
<text x="15.1" y="49.4">A</text>
<text x="403.1" y="48.7">A</text>
<text x="15.2" y="114.4">B</text>
<text x="403.2" y="116.6">B</text>
<text x="15" y="182.2">C</text>
<text x="403.1" y="183">C</text>
<text x="15" y="250.6">D</text>
<text x="403.1" y="250.9">D</text>
<text x="40.5" y="286">1</text>
<text x="89.1" y="285.9">2</text>
<text x="137" y="286">3</text>
<text x="186.1" y="286">4</text>
<text x="234.2" y="286">5</text>
<text x="281" y="286.1">6</text>
<text x="329.5" y="285.9">7</text>
<text x="377.2" y="285.9">8</text>
</g>
<g font-size="3.7">
<text x="319.4" y="19.2">******************</text>
<text x="373.4" y="19.2">******************</text>
<text x="143.6" y="24.4">2.75</text>
<text x="179.9" y="34.9" transform="rotate(-30 179.9 34.9)">R10.5</text>
<text x="248" y="44.2" transform="rotate(-41 248 44.2)">90°</text>
<text x="296.4" y="46.3" transform="rotate(-37 296.4 46.3)">15</text>
<text x="127.5" y="64" transform="rotate(-90 127.5 64)">53.2</text>
<text x="194.9" y="69.3" transform="rotate(-90 194.9 69.3)">42.7</text>
<text x="241.1" y="73.4" transform="rotate(-15 241.1 73.4)">9.1</text>
<text x="135" y="80.3" transform="rotate(-90 135 80.3)">25.2</text>
<text x="285.7" y="95.1" transform="rotate(45 285.7 95.1)">4−</text>
<text x="161.9" y="97.6">40.4</text>
<text x="196.2" y="97.6">1.5</text>
<text x="290.9" y="100.3" transform="rotate(45 290.9 100.3)">2</text>
<text x="69.6" y="103.5">23.7</text>
<text x="47.7" y="109.1">6</text>
<text x="99.1" y="113.8" transform="rotate(-30 99.1 113.8)">2</text>
<text x="160.6" y="109.1">21</text>
<text x="230.5" y="113.3" transform="rotate(30 230.5 113.3)">8−</text>
<text x="92.7" y="117.5" transform="rotate(-30 92.7 117.5)">8−</text>
<text x="236.9" y="117" transform="rotate(30 236.9 117)">2</text>
<text x="177.8" y="135.4" transform="rotate(-36 177.8 135.4)">12</text>
<text x="230.3" y="133.1" transform="rotate(15 230.3 133.1)">R3</text>
<text x="94.4" y="149.9" transform="rotate(-90 94.4 149.9)">14.8</text>
<text x="101.2" y="149.9" transform="rotate(-90 101.2 149.9)">29.95</text>
<text x="109.1" y="149.9" transform="rotate(-90 109.1 149.9)">45.1</text>
<text x="135" y="149.9" transform="rotate(-90 135 149.9)">53.1</text>
<text x="202.5" y="148.2" transform="rotate(-90 202.5 148.2)">50.1</text>
<text x="228.7" y="148.3" transform="rotate(-15 228.7 148.3)">R4.985</text>
<text x="302" y="149.6" transform="rotate(-90 302 149.6)">50.1</text>
<text x="28.2" y="162.5" transform="rotate(-90 28.2 162.5)">25.05</text>
<text x="194.9" y="162.5" transform="rotate(-90 194.9 162.5)">25.05</text>
<text x="237.3" y="167.5" transform="rotate(-24 237.3 167.5)">7</text>
<text x="230.5" y="170.5" transform="rotate(-24 230.5 170.5)">2−</text>
<text x="64.9" y="179.7">13.5</text>
<text x="85" y="176.3" transform="rotate(60 85 176.3)">2−</text>
<text x="161" y="179.7">21</text>
<text x="88.7" y="182.7" transform="rotate(60 88.7 182.7)">13</text>
<text x="302" y="185" transform="rotate(-90 302 185)">1.5</text>
<text x="135" y="208.8" transform="rotate(-90 135 208.8)">26.7</text>
<text x="194.9" y="217.2" transform="rotate(-90 194.9 217.2)">42.7</text>
<text x="127.5" y="223.8" transform="rotate(-90 127.5 223.8)">53.2</text>
<text x="146.7" y="230.7" transform="rotate(15 146.7 230.7)">6</text>
<text x="177.3" y="245.4" transform="rotate(36 177.3 245.4)">R10.5</text>
<text x="145.1" y="255.7">2.75</text>
<text x="285.4" y="256.1">Jerry</text>
<text x="284.6" y="261.4">Derek</text>
<text x="285.4" y="275">******************</text>
<text x="285.4" y="282.3">******************</text>
<text x="18.4" y="290.2">2BDF0-020005 Rev.01</text>
</g>
<g font-size="3.6">
<text x="260.5" y="18">SIZE</text>
<text x="275.3" y="18">A3</text>
<text x="287.3" y="18">DRN NAME</text>
<text x="357.5" y="18">DRN NO.</text>
<text x="293.5" y="236.9">RANGE</text>
<text x="275.2" y="240.9">TOL±</text>
<text x="275.2" y="246">Cen. Dist.(Metal)</text>
<text x="324.1" y="241">0~30</text>
<text x="339.9" y="241">30~80</text>
<text x="354.6" y="241">80~180</text>
<text x="370.3" y="241">180~315</text>
<text x="387.3" y="241">315~800</text>
<text x="228.4" y="251.2">BASIC RANGE</text>
<text x="257.3" y="251.2">DRN BY</text>
<text x="324.9" y="246.3">0.05</text>
<text x="341.5" y="246.3">0.10</text>
<text x="356.5" y="246.3">0.15</text>
<text x="373.6" y="246.3">0.20</text>
<text x="389.7" y="246.3">0.25</text>
<text x="229.1" y="256.2">.X</text>
<text x="242.1" y="256.2">.XX</text>
<text x="257.3" y="256.2">DSN BY</text>
<text x="257.3" y="261.2">CKD BY</text>
<text x="57.7" y="266.5">3</text>
<text x="225.5" y="266.2">ANGULAR ± DEG</text>
<text x="256.5" y="266.2">APPD BY</text>
<text x="57.7" y="271.5">2</text>
<text x="254.6" y="273.7">PART NAME</text>
<text x="323.3" y="273.7">PART NO.</text>
<text x="394.9" y="271.2">REV.</text>
<text x="394.9" y="275.9">D1.0</text>
<text x="57.7" y="276.2">1</text>
<text x="69.8" y="281.5">DATE</text>
<text x="90.5" y="281.5">APPD BY</text>
<text x="111.3" y="281.7">DSN BY</text>
<text x="141.9" y="281.7">ENGINERING HANGE DESCRIPTION</text>
<text x="227.2" y="281.2">UNIT:</text>
<text x="242.1" y="281.2">MM</text>
<text x="256.5" y="281.2">USED ON</text>
<text x="320.9" y="281.2">SCALE:</text>
<text x="336.9" y="281.2">1:1(2:1)</text>
<text x="353.7" y="281.2">PAGE:</text>
<text x="369.7" y="281.2">1</text>
<text x="378.7" y="281.2">OF</text>
<text x="392.1" y="281.2">1</text>
</g>
<g font-size="2.6">
<text x="305.1" y="256.1">05−23−2011</text>
<text x="305.1" y="261">06−20−2011</text>
</g>
<g font-size="2.3">
<text x="319.9" y="261">THESE DRAWINGS AND SPECIFICATIONS ARE THE PROPERTY OF DM&amp;P ELECTRONICS</text>
<text x="319.9" y="263.5">INC. NETWORKS. AND SHALL NOT BE REPRODUCED OR USED AS THE BASIS FOR</text>
<text x="319.9" y="265.9">THE MANUFACTURE OR SELL OF APPARATUSES OR DEVICES WITHOUT PERMISSION.</text>
</g>
</svg>
